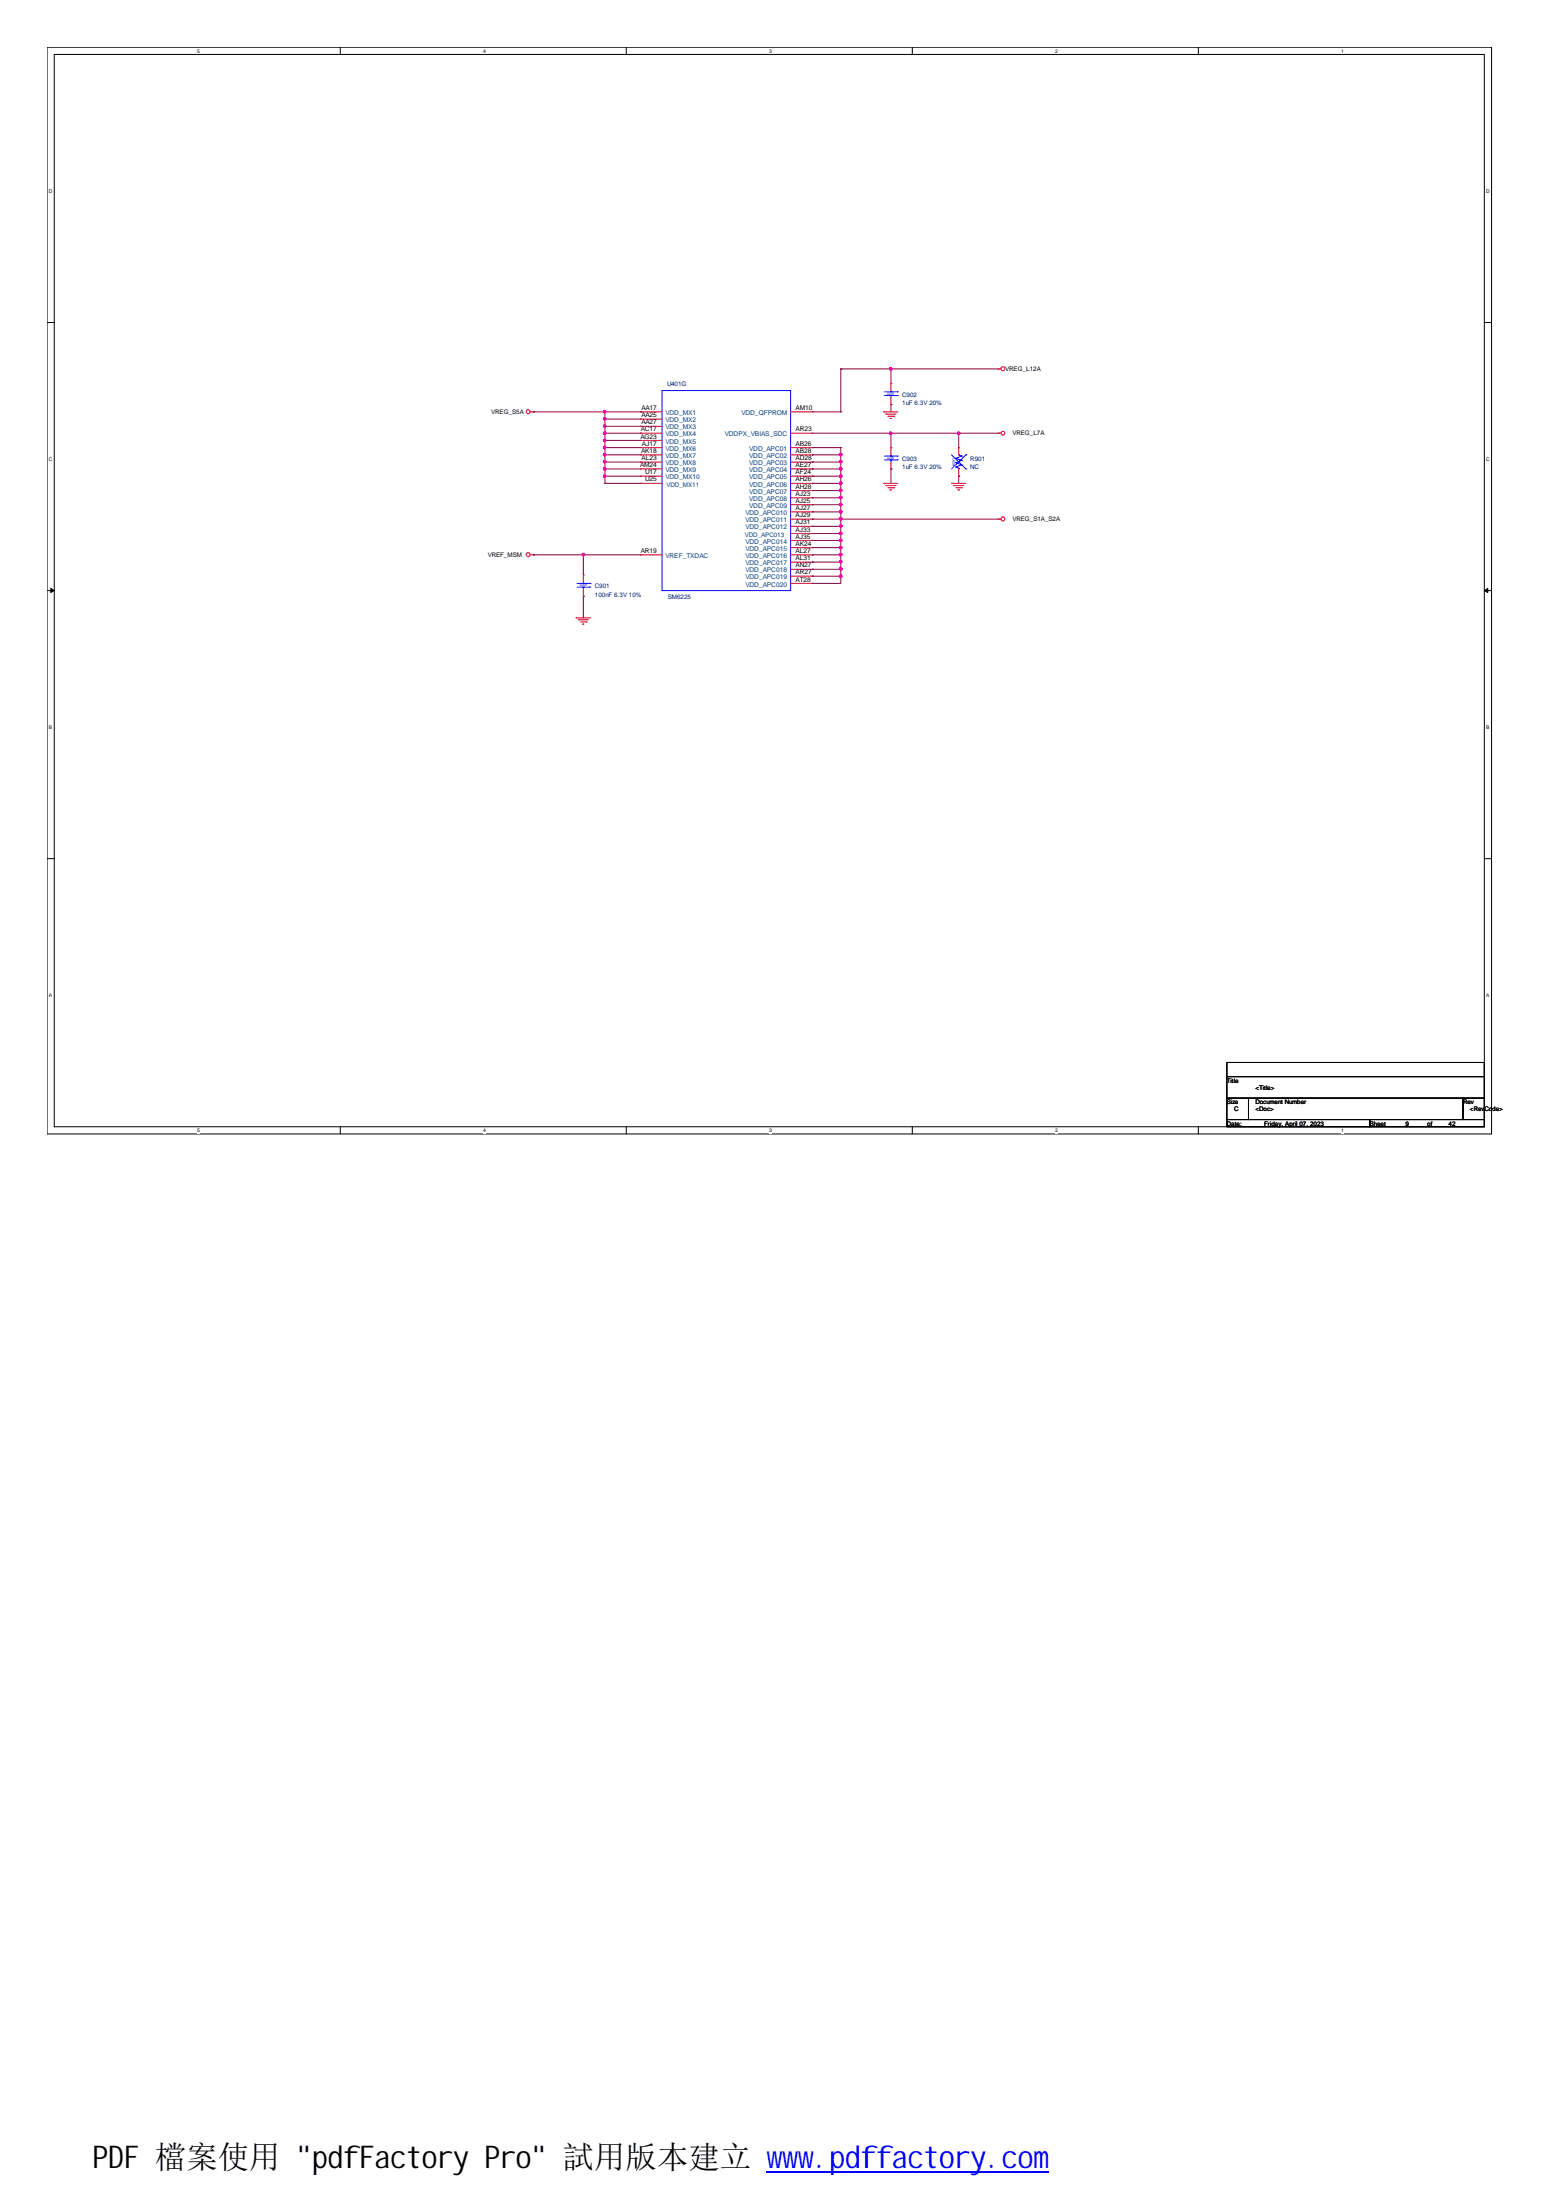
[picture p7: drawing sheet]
<svg xmlns="http://www.w3.org/2000/svg" width="210mm" height="297mm" viewBox="0 0 210 297" stroke-linecap="round" stroke-linejoin="round" font-family="sans-serif">
<path d="M6.3 6.4h195v146.7h-195zM7.3 7.4h193.1v144.7h-193.1z" fill="none" stroke="#000" stroke-width=".13"/>
<g fill="#fff">
<path d="M26.6 6.5h.4v.8h-.4z"/>
<path d="M26.6 152.3h.4v.7h-.4z"/>
</g>
<path d="M45.9 6.4v1M45.9 152.1v1" fill="none" stroke="#000" stroke-width=".13"/>
<g fill="#fff">
<path d="M65.2 6.5h.4v.8h-.4z"/>
<path d="M65.2 152.3h.4v.7h-.4z"/>
</g>
<path d="M84.5 6.4v1M84.5 152.1v1" fill="none" stroke="#000" stroke-width=".13"/>
<g fill="#fff">
<path d="M103.8 6.5h.4v.8h-.4z"/>
<path d="M103.8 152.3h.4v.7h-.4z"/>
</g>
<path d="M123.1 6.4v1M123.1 152.1v1" fill="none" stroke="#000" stroke-width=".13"/>
<g fill="#fff">
<path d="M142.5 6.5h.3v.8h-.3z"/>
<path d="M142.5 152.3h.3v.7h-.3z"/>
</g>
<path d="M161.8 6.4v1M161.8 152.1v1" fill="none" stroke="#000" stroke-width=".13"/>
<g fill="#fff">
<path d="M181.1 6.5h.3v.8h-.3z"/>
<path d="M181.1 152.3h.3v.7h-.3z"/>
<path d="M6.6 25.4h.5v.8h-.5z"/>
<path d="M200.6 25.4h.5v.8h-.5z"/>
<path d="M6.6 61.6h.5v.8h-.5z"/>
<path d="M200.6 61.6h.5v.8h-.5z"/>
</g>
<path d="M6.3 43.5h1M200.4 43.5h.9" fill="none" stroke="#000" stroke-width=".13"/>
<g fill="#fff">
<path d="M6.6 97.8h.5v.8h-.5z"/>
<path d="M200.6 97.8h.5v.8h-.5z"/>
</g>
<path d="M6.3 79.7h1M200.4 79.7h.9" fill="none" stroke="#000" stroke-width=".13"/>
<g fill="#000" stroke="#000" stroke-width=".13">
<path d="M6.9 79.4l.4 .3-.4 .3z" fill-rule="evenodd"/>
<path d="M200.4 79.7l.4-.3v.6z" fill-rule="evenodd"/>
</g>
<g fill="#fff">
<path d="M6.6 134h.5v.8h-.5z"/>
<path d="M200.6 134h.5v.8h-.5z"/>
</g>
<path d="M6.3 115.9h1M200.4 115.9h.9M165.6 143.5h34.8v1.9h-34.8zM165.6 145.4h34.8v2.9h-34.8zM165.6 148.3h2.9v2.9h-2.9zM165.6 151.2h19.3v.9h-19.3zM168.5 148.3h29v2.9h-29zM184.9 151.2h15.5v.9h-15.5zM197.5 148.3h2.9v2.9h-2.9z" fill="none" stroke="#000" stroke-width=".13"/>
<g fill="none" stroke="#f00" stroke-width=".13">
<path d="M71.6 55.6h.4M72 55.6h.1M86.5 55.6h.1M86.5 56.6h.1M86.5 57.6h.1M86.5 58.5h.1M86.5 59.5h.1M86.5 55.6h2.9M86.5 58.5h2.9M86.5 56.6h2.9M86.5 57.6h2.9M86.5 59.5h2.9"/>
<path d="M106.7 55.6h2.9M106.7 58.5h2.9M109.6 55.6h.1M109.6 58.5h.1M119.3 55.6h.1M119.3 55.6h1.9M119.6 55.9h.1M119.6 55.9h1.3M119.8 56.2h.8M120.1 56.5h.1M120.1 56.5h.3M120.3 51.8h.1"/>
<path d="M120.3 54.6h.1M120.3 51.8v.9M120.3 53.7v.9M120.6 56.2h.1M134.7 49.8h.1M134.7 58.5h.1M134.7 49.8h.4M134.7 58.5h.4M71.6 74.9h.4M72 74.9h.1M78.7 77.6h.1M78.7 77.6v1"/>
<path d="M78.7 79.5v1M86.5 60.4h.1M86.5 61.4h.1M86.5 62.4h.1M86.5 63.3h.1M86.5 64.3h.1M86.5 65.3h.1M86.5 74.9h.1M86.5 65.3h2.9M86.5 74.9h2.9M86.5 60.4h2.9M86.5 61.4h2.9"/>
<path d="M86.5 62.4h2.9M86.5 63.3h2.9M86.5 64.3h2.9M106.7 65.3h2.9M106.7 70.1h2.9M106.7 74.9h2.9M106.7 60.4h2.9M106.7 61.4h2.9M106.7 62.4h2.9M106.7 63.3h2.9M106.7 64.3h2.9M106.7 66.2h2.9"/>
<path d="M106.7 67.2h2.9M106.7 68.1h2.9M106.7 69.1h2.9M106.7 71.1h2.9M106.7 72h2.9M106.7 73h2.9M106.7 73.9h2.9M106.7 75.9h2.9M106.7 76.9h2.9M106.7 77.8h2.9M106.7 78.8h2.9M109.6 60.4h.1"/>
<path d="M109.6 61.4h.1M109.6 62.4h.1M109.6 63.3h.1M109.6 64.3h.1M109.6 65.3h.1M109.6 66.2h.1M109.6 67.2h.1M109.6 68.1h.1M109.6 69.1h.1M109.6 70.1h.1M109.6 71.1h.1M109.6 72h.1"/>
<path d="M109.6 73h.1M109.6 73.9h.1M109.6 74.9h.1M109.6 75.9h.1M109.6 76.9h.1M109.6 77.8h.1M109.6 78.8h.1M119.3 65.3h.1M119.3 65.3h1.9M119.6 65.6h.1M119.6 65.6h1.3M119.8 65.9h.8"/>
<path d="M120.1 66.2h.1M120.1 66.2h.3M120.3 60.4h.1M120.3 63.3h.1M120.3 60.4v1M120.3 62.4v.9M120.6 65.9h.1M128.4 65.3h.1M128.4 65.3h2M128.7 65.6h.1M128.7 65.6h1.4M129 65.9h.8"/>
<path d="M129.3 66.2h.1M129.3 66.2h.2M129.4 60.4h.1M129.4 64.3h.1M129.4 60.4v1M129.4 63.3v1M129.8 65.9h.1M134.7 70.1h.1M134.7 70.1h.4M77.8 83.4h.1M77.8 83.4h1.9M78.1 83.7h.1"/>
<path d="M78.1 83.7h1.3M78.4 84h.7M78.7 84.3h.1M78.7 80.5h.1M79.1 84h.1"/>
<circle cx="71.3" cy="55.6" r=".27"/>
<circle cx="135.4" cy="49.8" r=".27"/>
<circle cx="135.4" cy="58.5" r=".26"/>
<circle cx="71.3" cy="74.9" r=".27"/>
<circle cx="135.4" cy="70.1" r=".27"/>
</g>
<g fill="none" stroke="#00f" stroke-width=".13">
<path d="M89.4 52.7h17.3v27h-17.3zM119.4 53.4h1.7M119.4 52.9h1.7M120.3 52.9h.1M120.3 53.4h.1M120.3 52.7v.2M120.3 53.4v.3M121.1 53.4h.1M121.1 52.9h.1M77.9 79.3h1.7M77.9 78.8h1.7M78.7 78.8h.1"/>
<path d="M78.7 79.3h.1M78.7 78.6v.2M78.7 79.3v.2M79.6 79.3h.1M79.6 78.8h.1M119.4 62.1h1.7M119.4 61.6h1.7M120.3 61.6h.1M120.3 62.1h.1M120.3 61.4v.2M120.3 62.1v.3M121.1 62.1h.1"/>
<path d="M121.1 61.6h.1M128.4 61.4l2 1.9M129 63.1h.1M129 62.5h.1M129 61.9h.1M129 63.1l.4 .1M129 62.5l.8 .3M129 61.9l.8 .3M129.4 61.4h.1M129.4 63.2h.1M129.4 61.4l.4 .2M129.4 63.2v.1"/>
<path d="M129.8 62.8h.1M129.8 62.2h.1M129.8 61.6h.1M129.8 62.8l-.8 .3M129.8 62.2l-.8 .3M129.8 61.6l-.8 .3M130.4 61.4h.1M130.4 63.3h.1M130.4 61.4l-2 1.9"/>
</g>
<g fill="none" stroke="#800040" stroke-width=".13">
<path d="M72 55.6h.1M72 55.6h14.5M81.7 56.6h.1M81.7 57.6h.1M81.7 58.5h.1M81.7 59.5h.1M81.7 55.6v9.7M81.7 56.6h4.8M81.7 57.6h4.8M81.7 58.5h4.8M81.7 59.5h4.8M86.5 55.6h.1"/>
<path d="M109.6 55.6h3.9M109.6 58.5h25.1M113.5 49.8h.1M113.5 55.6h.1M113.5 49.8h21.2M113.5 49.8v5.8M120.3 49.8h.1M120.3 54.6h.1M120.3 58.5h.1M120.3 49.8v2M120.3 54.6v1M120.3 58.5v1.9"/>
<path d="M129.4 58.5h.1M129.4 58.5v1.9M134.7 58.5h.1M72 74.9h.1M72 74.9h14.5M78.7 74.9h.1M78.7 74.9v2.7M81.7 60.4h.1M81.7 61.4h.1M81.7 62.4h.1M81.7 63.3h.1M81.7 64.3h.1"/>
<path d="M81.7 65.3h.1M81.7 60.4h4.8M81.7 61.4h4.8M81.7 62.4h4.8M81.7 63.3h4.8M81.7 64.3h4.8M81.7 65.3h4.8M109.6 61.4h.1M109.6 62.4h.1M109.6 63.3h.1M109.6 64.3h.1M109.6 65.3h.1"/>
<path d="M109.6 67.2h.1M109.6 68.1h.1M109.6 69.1h.1M109.6 70.1h.1M109.6 71.1h.1M109.6 72h.1M109.6 73h.1M109.6 73.9h.1M109.6 74.9h.1M109.6 75.9h.1M109.6 76.9h.1M109.6 77.8h.1"/>
<path d="M109.6 78.8h.1M109.6 60.4h3.9M109.6 61.4h3.9M109.6 62.4h3.9M109.6 63.3h3.9M109.6 64.3h3.9M109.6 65.3h3.9M109.6 66.2h3.9M109.6 67.2h3.9M109.6 68.1h3.9M109.6 69.1h3.9M109.6 70.1h25.1"/>
<path d="M109.6 71.1h3.9M109.6 72h3.9M109.6 73h3.9M109.6 73.9h3.9M109.6 74.9h3.9M109.6 75.9h3.9M109.6 76.9h3.9M109.6 77.8h3.9M113.5 61.4h.1M113.5 62.4h.1M113.5 63.3h.1M113.5 64.3h.1"/>
<path d="M113.5 66.2h.1M113.5 67.2h.1M113.5 68.1h.1M113.5 69.1h.1M113.5 70.1h.1M113.5 71.1h.1M113.5 72h.1M113.5 73h.1M113.5 73.9h.1M113.5 74.9h.1M113.5 75.9h.1M113.5 76.9h.1"/>
<path d="M113.5 77.8h.1M113.5 60.4h.1M113.5 60.4v18.4h-3.9M120.3 63.3h.1M120.3 63.3v2M129.4 64.3h.1M129.4 64.3v1M78.7 80.5h.1M78.7 80.5v2.9"/>
</g>
<g fill="#f0f" stroke="#f0f" stroke-width=".13">
<path d="M120.1 49.7h.2v.2h-.2z" fill-rule="evenodd"/>
<path d="M81.5 55.5h.2v.2l-.1 .1-.1-.1z" fill-rule="evenodd"/>
<path d="M81.5 56.4h.2v.3h-.2z" fill-rule="evenodd"/>
<path d="M81.5 57.4h.2v.2h-.2z" fill-rule="evenodd"/>
<path d="M81.5 58.4h.2v.2h-.2z" fill-rule="evenodd"/>
<path d="M81.5 59.3h.2v.3h-.2z" fill-rule="evenodd"/>
<path d="M120.1 58.4h.2v.2h-.2z" fill-rule="evenodd"/>
<path d="M129.3 58.4h.2v.2h-.2z" fill-rule="evenodd"/>
<path d="M81.5 60.3h.2v.2l-.1 .1-.1-.1z" fill-rule="evenodd"/>
<path d="M81.5 61.2h.2v.3h-.2z" fill-rule="evenodd"/>
<path d="M81.5 62.2h.2v.3h-.2z" fill-rule="evenodd"/>
<path d="M81.5 63.2h.2v.2h-.2z" fill-rule="evenodd"/>
<path d="M81.5 64.2h.2v.2h-.2z" fill-rule="evenodd"/>
<path d="M113.3 62.2h.3v.3h-.3z" fill-rule="evenodd"/>
<path d="M113.3 61.2h.3v.3h-.3z" fill-rule="evenodd"/>
<path d="M113.3 63.2h.3v.2h-.3z" fill-rule="evenodd"/>
<path d="M113.3 64.2h.3v.2h-.3z" fill-rule="evenodd"/>
<path d="M113.3 65.1h.3v.3h-.1h-.2z" fill-rule="evenodd"/>
<path d="M113.3 68h.3v.3h-.3z" fill-rule="evenodd"/>
<path d="M113.3 67h.3v.3h-.3z" fill-rule="evenodd"/>
<path d="M113.3 69h.3v.2h-.3z" fill-rule="evenodd"/>
<path d="M113.3 71.9h.3v.2h-.3z" fill-rule="evenodd"/>
<path d="M113.3 70.9h.3v.2h-.3z" fill-rule="evenodd"/>
<path d="M113.3 72.8h.3v.3h-.3z" fill-rule="evenodd"/>
<path d="M113.3 73.8h.3v.3h-.3z" fill-rule="evenodd"/>
<path d="M113.3 74.8h.3v.2l-.1 .1-.2-.1z" fill-rule="evenodd"/>
<path d="M113.3 75.7h.3v.3h-.3z" fill-rule="evenodd"/>
<path d="M113.3 77.7h.3v.2h-.3z" fill-rule="evenodd"/>
<path d="M113.3 76.7h.3v.2h-.3z" fill-rule="evenodd"/>
<path d="M78.6 74.8h.3v.2l-.2 .1-.1-.1z" fill-rule="evenodd"/>
<path d="M113.3 66.1h.3v.2h-.3z" fill-rule="evenodd"/>
<path d="M113.3 69.9h.3v.3l-.1 .1-.2-.1z" fill-rule="evenodd"/>
<path d="M120.1 49.7h.2v.2h-.2z" fill-rule="evenodd"/>
<path d="M81.5 55.5h.2v.2l-.1 .1-.1-.1z" fill-rule="evenodd"/>
<path d="M81.5 56.4h.2v.3h-.2z" fill-rule="evenodd"/>
<path d="M81.5 57.4h.2v.2h-.2z" fill-rule="evenodd"/>
<path d="M81.5 58.4h.2v.2h-.2z" fill-rule="evenodd"/>
<path d="M81.5 59.3h.2v.3h-.2z" fill-rule="evenodd"/>
<path d="M120.1 58.4h.2v.2h-.2z" fill-rule="evenodd"/>
<path d="M129.3 58.4h.2v.2h-.2z" fill-rule="evenodd"/>
<path d="M81.5 60.3h.2v.2l-.1 .1-.1-.1z" fill-rule="evenodd"/>
<path d="M81.5 61.2h.2v.3h-.2z" fill-rule="evenodd"/>
<path d="M81.5 62.2h.2v.3h-.2z" fill-rule="evenodd"/>
<path d="M81.5 63.2h.2v.2h-.2z" fill-rule="evenodd"/>
<path d="M81.5 64.2h.2v.2h-.2z" fill-rule="evenodd"/>
<path d="M113.3 62.2h.3v.3h-.3z" fill-rule="evenodd"/>
<path d="M113.3 61.2h.3v.3h-.3z" fill-rule="evenodd"/>
<path d="M113.3 63.2h.3v.2h-.3z" fill-rule="evenodd"/>
<path d="M113.3 64.2h.3v.2h-.3z" fill-rule="evenodd"/>
<path d="M113.3 65.1h.3v.3h-.1h-.2z" fill-rule="evenodd"/>
<path d="M113.3 68h.3v.3h-.3z" fill-rule="evenodd"/>
<path d="M113.3 67h.3v.3h-.3z" fill-rule="evenodd"/>
<path d="M113.3 69h.3v.2h-.3z" fill-rule="evenodd"/>
<path d="M113.3 71.9h.3v.2h-.3z" fill-rule="evenodd"/>
<path d="M113.3 70.9h.3v.2h-.3z" fill-rule="evenodd"/>
<path d="M113.3 72.8h.3v.3h-.3z" fill-rule="evenodd"/>
<path d="M113.3 73.8h.3v.3h-.3z" fill-rule="evenodd"/>
<path d="M113.3 74.8h.3v.2l-.1 .1-.2-.1z" fill-rule="evenodd"/>
<path d="M113.3 75.7h.3v.3h-.3z" fill-rule="evenodd"/>
<path d="M113.3 77.7h.3v.2h-.3z" fill-rule="evenodd"/>
<path d="M113.3 76.7h.3v.2h-.3z" fill-rule="evenodd"/>
<path d="M78.6 74.8h.3v.2l-.2 .1-.1-.1z" fill-rule="evenodd"/>
<path d="M113.3 66.1h.3v.2h-.3z" fill-rule="evenodd"/>
<path d="M113.3 69.9h.3v.3l-.1 .1-.2-.1z" fill-rule="evenodd"/>
</g>
<path d="M103.5 293.2h38.1" fill="none" stroke="#00f" stroke-width=".21"/>
<text font-size="4.2" x="12.5" y="292.7">PDF 檔案使用 &quot;pdfFactory Pro&quot; 試用版本建立 www.pdffactory.com</text>
<g font-size=".9">
<text x="86.4" y="59.2">AG23</text>
<text x="86.5" y="58.2">AC17</text>
<text x="86.6" y="55.4">AA17</text>
<text x="86.6" y="56.3">AA25</text>
<text x="86.6" y="57.3">AA27</text>
<text x="107.4" y="55.4">AM10</text>
<text x="107.4" y="58.2">AR23</text>
<text x="86.4" y="63.1">AM24</text>
<text x="86.5" y="61.2">AK18</text>
<text x="86.6" y="62.1">AL23</text>
<text x="86.7" y="60.2">AJ17</text>
<text x="87.1" y="64">U17</text>
<text x="87.1" y="65">U25</text>
<text x="107.4" y="60.2">AB26</text>
<text x="107.4" y="61.2">AB28</text>
<text x="107.4" y="62.1">AD28</text>
<text x="107.4" y="63.1">AE27</text>
<text x="107.4" y="64">AF24</text>
<text x="107.4" y="65">AH26</text>
<text x="107.4" y="66">AH28</text>
<text x="107.4" y="67">AJ23</text>
<text x="107.4" y="67.9">AJ25</text>
<text x="107.4" y="68.9">AJ27</text>
<text x="107.4" y="69.8">AJ29</text>
<text x="107.4" y="70.8">AJ31</text>
<text x="107.4" y="71.8">AJ33</text>
<text x="86.5" y="74.7">AR19</text>
<text x="107.4" y="72.7">AJ35</text>
<text x="107.4" y="73.7">AK24</text>
<text x="107.4" y="74.7">AL27</text>
<text x="107.4" y="75.6">AL31</text>
<text x="107.4" y="76.6">AN27</text>
<text x="107.4" y="77.5">AR27</text>
<text x="107.4" y="78.5">AT28</text>
</g>
<g font-size=".9" fill="#004080">
<text x="89.8" y="56">VDD_MX1</text>
<text x="89.8" y="57">VDD_MX2</text>
<text x="89.8" y="58">VDD_MX3</text>
<text x="89.8" y="58.9">VDD_MX4</text>
<text x="89.8" y="59.9">VDD_MX5</text>
<text x="97.8" y="58.9">VDDPX_VBIAS_SDC</text>
<text x="100.1" y="56">VDD_QFPROM</text>
<text x="89.8" y="60.9">VDD_MX6</text>
<text x="89.8" y="61.8">VDD_MX7</text>
<text x="89.8" y="62.8">VDD_MX8</text>
<text x="89.8" y="63.7">VDD_MX9</text>
<text x="89.8" y="64.7">VDD_MX10</text>
<text x="101.1" y="60.9">VDD_APC01</text>
<text x="101.1" y="61.8">VDD_APC02</text>
<text x="101.1" y="62.8">VDD_APC03</text>
<text x="101.1" y="63.7">VDD_APC04</text>
<text x="101.1" y="64.7">VDD_APC05</text>
<text x="101.1" y="65.7">VDD_APC06</text>
<text x="100.6" y="69.5">VDD_APC010</text>
<text x="100.6" y="70.5">VDD_APC011</text>
<text x="100.6" y="71.5">VDD_APC012</text>
<text x="101.1" y="66.7">VDD_APC07</text>
<text x="101.1" y="67.6">VDD_APC08</text>
<text x="101.1" y="68.6">VDD_APC09</text>
<text x="89.8" y="75.3">VREF_TXDAC</text>
<text x="100.6" y="73.4">VDD_APC014</text>
<text x="100.6" y="74.4">VDD_APC015</text>
<text x="100.6" y="75.3">VDD_APC016</text>
<text x="100.6" y="76.3">VDD_APC017</text>
<text x="100.6" y="77.3">VDD_APC018</text>
<text x="100.6" y="78.2">VDD_APC019</text>
<text x="100.6" y="79.2">VDD_APC020</text>
</g>
<g font-size=".8" fill="#000080">
<text x="90" y="52.2">U401G</text>
<text x="121.8" y="53.5">C902</text>
<text x="121.8" y="54.7">1uF 6.3V 20%</text>
<text x="121.8" y="62.2">C903</text>
<text x="121.8" y="63.4">1uF 6.3V 20%</text>
<text x="131" y="62.2">R901</text>
<text x="131" y="63.4">NC</text>
<text x="80.3" y="79.4">C901</text>
<text x="80.3" y="80.5">100nF 6.3V 10%</text>
<text x="90.1" y="80.9">SM6225</text>
</g>
<g font-size=".8">
<text x="135.7" y="50.1">VREG_L12A</text>
<text x="66.3" y="56">VREG_S5A</text>
<text x="136.7" y="58.7">VREG_L7A</text>
<text x="136.7" y="70.3">VREG_S1A_S2A</text>
<text x="65.8" y="75.3">VREF_MSM</text>
<text x="165.6" y="146.2">Title</text>
<text x="165.6" y="149.1">Size</text>
<text x="169.5" y="147.1">&lt;Title&gt;</text>
<text x="169.5" y="149.1">Document Number</text>
<text x="197.5" y="149.1">Rev</text>
<text x="165.6" y="152">Date:</text>
<text x="166.6" y="150.1">C</text>
<text x="169.5" y="150.1">&lt;Doc&gt;</text>
<text x="170.6" y="152">Friday, April 07, 2023</text>
<text x="184.9" y="152">Sheet</text>
<text x="189.7" y="152">9</text>
<text x="192.7" y="152">of</text>
<text x="195.5" y="152">42</text>
<text x="198.4" y="150.1">&lt;Rev</text>
<text x="200.4" y="150.1">Code&gt;</text>
</g>
<g font-size=".8" fill="#004080">
<text x="90" y="65.7">VDD_MX11</text>
<text x="100.5" y="72.5">VDD_APC013</text>
</g>
<g font-size=".7">
<text x="26.6" y="7.1">5</text>
<text x="65.2" y="7.1">4</text>
<text x="103.8" y="7.1">3</text>
<text x="142.5" y="7.1">2</text>
<text x="181.1" y="7.1">1</text>
<text x="6.6" y="26.1">D</text>
<text x="200.6" y="26.1">D</text>
<text x="6.6" y="62.3">C</text>
<text x="200.6" y="62.3">C</text>
<text x="6.6" y="98.5">B</text>
<text x="200.6" y="98.5">B</text>
<text x="6.6" y="134.6">A</text>
<text x="200.6" y="134.6">A</text>
<text x="26.6" y="152.9">5</text>
<text x="65.2" y="152.9">4</text>
<text x="103.8" y="152.9">3</text>
<text x="142.5" y="152.9">2</text>
<text x="181.1" y="152.9">1</text>
</g>
<g font-size=".5" fill="#00f">
<text x="119.8" y="53.3">0201</text>
<text x="119.8" y="62">0201</text>
<text x="128.9" y="62.9" transform="rotate(-90 128.9 62.9)">0201</text>
<text x="78.3" y="79.1">0201</text>
</g>
</svg>
